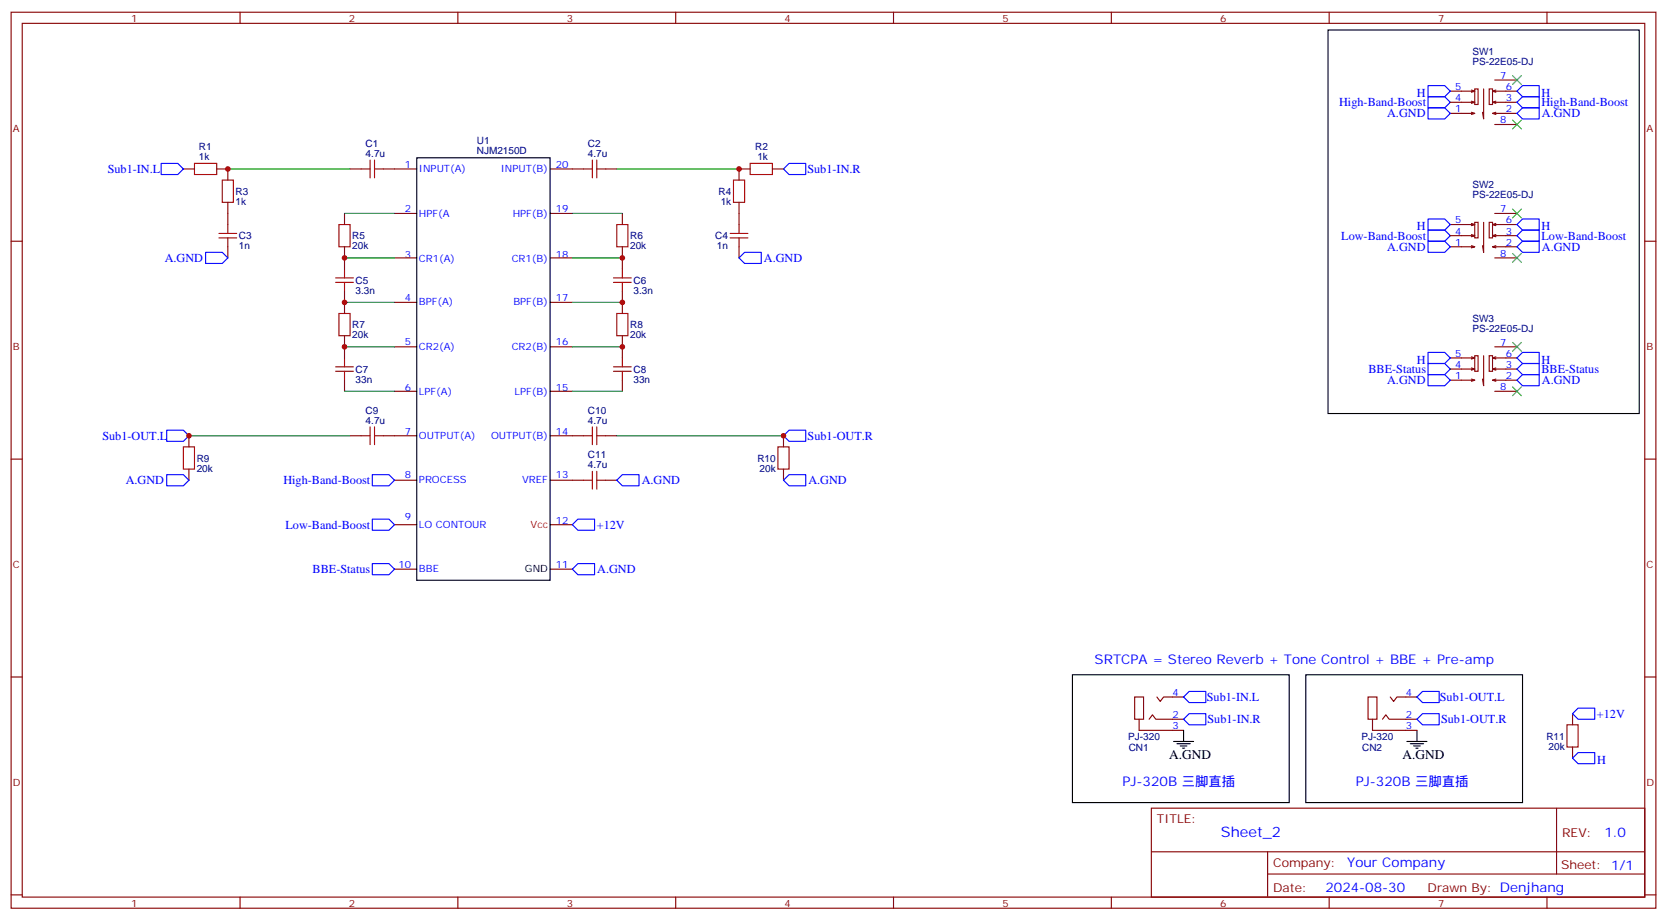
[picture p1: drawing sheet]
<svg xmlns="http://www.w3.org/2000/svg" width="529mm" height="292mm" viewBox="0 0 529 292" stroke-linecap="round" stroke-linejoin="round" font-family="sans-serif">
<g fill="none" stroke="#870000" stroke-width=".35">
<path d="M3.5 3.9h522.1v284.3h-522.1zM7.1 7.4h515v277.3h-515zM76.2 3.9v3.5M145.3 3.9v3.5M214.5 3.9v3.5M283.6 3.9v3.5M352.8 3.9v3.5M421.9 3.9v3.5M491.1 3.9v3.5M460.4 28.9h7.7l-1 .4M460.4 32.5h7.7l-1 .3M460.4 36h7.7l-1 .3"/>
<path d="M467.1 28.6l1 .3M467.1 32.1l1 .4M467.1 35.6l1 .4M468.1 28.2h1.1v5h-1.1zM471 28.2v9.5l-.4-2.1M472.7 28.2h1.1v5h-1.1zM474.5 39.5h7M474.5 25.4h7M474.8 28.6l-1 .3M474.8 32.1l-1 .4M474.8 35.6l-1 .4M481.5 28.9h-7.7l1 .4"/>
<path d="M481.5 32.5h-7.7l1 .3M481.5 36h-7.7l1 .3M58.2 53.6h3.5M68.8 53.6h3.5v3.5M111.1 53.6h3.6M121.7 53.6h10.6M174.6 53.6h10.6M192.3 53.6h3.5M238.1 53.6h-3.5v3.5M245.2 53.6h3.5M3.5 76.6h3.6M72.3 64.2v7.1"/>
<path d="M72.3 78.3v3.5M109.4 67.7v3.6M109.4 78.3v7.1M125.2 67.7h7.1M174.6 67.7h7.1M197.6 67.7v3.6M197.6 78.3v7.1M234.6 64.2v7.1M234.6 78.3v3.5M460.4 71.3h7.7l-1 .3M460.4 74.8h7.7l-1 .3M460.4 78.3h7.7l-1 .4"/>
<path d="M467.1 70.9l1 .4M467.1 74.4l1 .4M467.1 78l1 .3M468.1 70.6h1.1v4.9h-1.1zM471 70.6v9.5l-.4-2.1M472.7 70.6h1.1v4.9h-1.1zM474.5 67.7h7M474.8 70.9l-1 .4M474.8 74.4l-1 .4M474.8 78l-1 .3M481.5 71.3h-7.7l1 .3M481.5 74.8h-7.7l1 .3"/>
<path d="M481.5 78.3h-7.7l1 .4M522.1 76.6h3.5M109.4 92.4v7.1M125.2 81.8h7.1M125.2 96h7.1M174.6 81.8h7.1M174.6 96h7.1M197.6 92.4v7.1M474.5 81.8h7M109.4 106.5v7.1M125.2 110.1h7.1M174.6 110.1h7.1"/>
<path d="M197.6 106.5v7.1M460.4 113.6h7.7l-1 .3M460.4 117.1h7.7l-1 .4M467.1 113.2l1 .4M467.1 116.8l1 .3M468.1 112.9h1.1v4.9h-1.1zM471 112.9v9.5l-.4-2.1M472.7 112.9h1.1v4.9h-1.1zM474.5 110.1h7M474.8 113.2l-1 .4M474.8 116.8l-1 .3M481.5 113.6h-7.7l1 .3"/>
<path d="M481.5 117.1h-7.7l1 .4M60 138.3v3.5M109.4 120.6v3.6M111.1 138.3h3.6M121.7 138.3h10.6M125.2 124.2h7.1M174.6 124.2h7.1M174.6 138.3h10.6M192.3 138.3h3.5M197.6 120.6v3.6M248.7 138.3v3.5M460.4 120.6h7.7l-1 .4"/>
<path d="M467.1 120.3l1 .3M474.5 124.2h7M474.8 120.3l-1 .3M481.5 120.6h-7.7l1 .4M3.5 145.7h3.6M60 148.9v3.5M125.2 152.4h7.1M174.6 152.4h10.6M192.3 152.4h3.5M248.7 148.9v3.5M522.1 145.7h3.5M125.2 166.5h7.1"/>
<path d="M174.6 166.5h7.1M125.2 180.6h7.1M174.6 180.6h7.1M3.5 214.8h3.6M522.1 214.8h3.5M360.2 221.2h2.8v7h-2.8zM361.6 228.2v3.6h14.1M364.8 228.2l1-1.4 1.1 1.4h8.8M367.2 221.2l1.1 1.4 1.1-1.4h6.3M434.3 221.2h2.8v7h-2.8zM435.7 228.2v3.6h14.1M438.9 228.2l1-1.4 1.1 1.4h8.8"/>
<path d="M441.3 221.2l1.1 1.4 1-1.4h6.4M499.2 226.5v3.5M499.2 237.1v3.5M365.5 256.5h156.6v28.2h-156.6zM494.1 256.5v20.9M365.5 270.3h156.5M402.4 277.4h119.6M402.4 270.3v14.1M3.5 284h3.6M76.2 284.7v3.5M145.3 284.7v3.5M214.5 284.7v3.5"/>
<path d="M283.6 284.7v3.5M352.8 284.7v3.5M421.9 284.7v3.5M491.1 284.7v3.5M522.1 284h3.5"/>
</g>
<g fill="none" stroke="#000" stroke-width=".35">
<path d="M421.6 9.5h98.7v121.7h-98.7zM132.3 50.1h42.3v134h-42.3zM340.4 214.1h68.8v40.6h-68.8zM414.5 214.1h68.8v40.6h-68.8zM372.5 235.3h6.4M373.6 236h4.2M374.6 236.7h2.2M375.4 237.4h.7M375.7 231.8v3.5M446.6 235.3h6.4M447.7 236h4.2M448.7 236.7h2.1"/>
<path d="M449.4 237.4h.7M449.8 231.8v3.5"/>
</g>
<g fill="none" stroke="#00f" stroke-width=".35">
<path d="M453.3 30.7h5.3l1.8 1.8-1.8 1.7h-5.3zM453.3 27.2h5.3l1.8 1.7-1.8 1.8h-5.3zM453.3 34.2h5.3l1.8 1.8-1.8 1.7h-5.3zM483.3 30.7h5.3v3.5h-5.3l-1.8-1.7zM483.3 27.2h5.3v3.5h-5.3l-1.8-1.8zM483.3 34.2h5.3v3.5h-5.3l-1.8-1.7zM51.2 51.9h5.2l1.8 1.7-1.8 1.8h-5.2zM248.7 53.6l1.8-1.7h5.3v3.5h-5.3zM453.3 73h5.3l1.8 1.8-1.8 1.8h-5.3zM453.3 69.5h5.3l1.8 1.8-1.8 1.7h-5.3zM453.3 76.6h5.3l1.8 1.7-1.8 1.8h-5.3zM483.3 73h5.3v3.6h-5.3l-1.8-1.8z"/>
<path d="M483.3 69.5h5.3v3.5h-5.3l-1.8-1.7zM483.3 76.6h5.3v3.5h-5.3l-1.8-1.8zM65.3 80.1h5.3l1.7 1.7-1.7 1.8h-5.3zM236.4 80.1h5.3v3.5h-5.3l-1.8-1.8zM453.3 115.4h5.3l1.8 1.7-1.8 1.8h-5.3zM453.3 111.8h5.3l1.8 1.8-1.8 1.8h-5.3zM453.3 118.9h5.3l1.8 1.7-1.8 1.8h-5.3zM483.3 115.4h5.3v3.5h-5.3l-1.8-1.8zM483.3 111.8h5.3v3.6h-5.3l-1.8-1.8zM483.3 118.9h5.3v3.5h-5.3l-1.8-1.8zM52.9 136.5h5.3l1.8 1.8-1.8 1.8h-5.3zM250.5 136.5h5.3v3.6h-5.3l-1.8-1.8z"/>
<path d="M52.9 150.6h5.3l1.8 1.8-1.8 1.8h-5.3zM118.2 150.6h5.3l1.7 1.8-1.7 1.8h-5.3zM197.6 150.6h5.2v3.6h-5.2l-1.8-1.8zM250.5 150.6h5.3v3.6h-5.3l-1.8-1.8zM118.2 164.7h5.3l1.7 1.8-1.7 1.8h-5.3zM118.2 178.9h5.3l1.7 1.7-1.7 1.8h-5.3zM183.4 164.7h5.3v3.6h-5.3l-1.7-1.8zM181.7 180.6l1.7-1.7h5.3v3.5h-5.3zM451.6 219.4h5.2v3.6h-5.2l-1.8-1.8zM375.7 221.2l1.8-1.8h5.3v3.6h-5.3zM375.7 228.2l1.8-1.7h5.3v3.5h-5.3zM449.8 228.2l1.8-1.7h5.2v3.5h-5.2z"/>
<path d="M500.9 224.7h5.3v3.5h-5.3l-1.7-1.7zM499.2 240.6l1.7-1.8h5.3v3.6h-5.3z"/>
</g>
<g fill="none" stroke="#a10000" stroke-width=".35">
<path d="M61.7 51.9h7.1v3.5h-7.1zM70.6 57.1h3.5v7.1h-3.5zM114.7 53.6h2.8M117.5 50.8v5.6M118.9 53.6h2.8M118.9 50.8v5.6M185.2 53.6h2.8M188 50.8v5.6M189.4 53.6h2.9M189.4 50.8v5.6M232.8 57.1h3.6v7.1h-3.6zM238.1 51.9h7.1v3.5h-7.1z"/>
<path d="M69.5 75.5h5.6M69.5 74.1h5.6M72.3 71.3v2.8M72.3 75.5v2.8M107.6 71.3h3.5v7h-3.5zM195.8 71.3h3.5v7h-3.5zM231.8 75.5h5.6M231.8 74.1h5.6M234.6 71.3v2.8M234.6 75.5v2.8M106.5 89.6h5.7M106.5 88.2h5.7"/>
<path d="M107.6 99.5h3.5v7h-3.5zM109.4 85.4v2.8M109.4 89.6v2.8M194.7 89.6h5.7M194.7 88.2h5.7M195.8 99.5h3.5v7h-3.5zM197.6 85.4v2.8M197.6 89.6v2.8M106.5 117.8h5.7M106.5 116.4h5.7M109.4 113.6v2.8M109.4 117.8v2.8"/>
<path d="M194.7 117.8h5.7M194.7 116.4h5.7M197.6 113.6v2.8M197.6 117.8v2.8M114.7 138.3h2.8M117.5 135.5v5.6M118.9 135.5v5.6M118.9 138.3h2.8M185.2 138.3h2.8M188 135.5v5.6M189.4 135.5v5.6M189.4 138.3h2.9"/>
<path d="M58.2 141.8h3.5v7.1h-3.5zM185.2 152.4h2.8M188 149.6v5.6M189.4 149.6v5.6M189.4 152.4h2.9M246.9 141.8h3.6v7.1h-3.6zM497.4 230h3.5v7.1h-3.5z"/>
</g>
<g fill="none" stroke="#008700" stroke-width=".35">
<path d="M72.3 53.6h38.8M195.8 53.6h38.8M109.4 67.7h15.8M181.7 67.7h15.9M109.4 96h15.8M109.4 81.8h15.8M181.7 96h15.9M181.7 81.8h15.9M109.4 110.1h15.8M181.7 110.1h15.9M60 138.3h51.1M109.4 124.2h15.8"/>
<path d="M181.7 124.2h15.9M195.8 138.3h52.9"/>
</g>
<path d="M480.1 24l2.9 2.8M480.1 38.1l2.9 2.8M483 24l-2.9 2.8M483 38.1l-2.9 2.8M480.1 66.3l2.9 2.8M483 66.3l-2.9 2.8M480.1 80.4l2.9 2.9M483 80.4l-2.9 2.9M480.1 108.7l2.9 2.8M483 108.7l-2.9 2.8M480.1 122.8l2.9 2.8M483 122.8l-2.9 2.8" fill="none" stroke="#3c3" stroke-width=".35"/>
<g fill="#c00">
<circle cx="109.4" cy="81.8" r=".88"/>
<circle cx="109.4" cy="96" r=".88"/>
<circle cx="109.4" cy="110.1" r=".88"/>
<circle cx="197.6" cy="81.8" r=".88"/>
<circle cx="197.6" cy="96" r=".88"/>
<circle cx="197.6" cy="110.1" r=".88"/>
<circle cx="72.3" cy="53.6" r=".88"/>
<circle cx="234.6" cy="53.6" r=".88"/>
<circle cx="60" cy="138.3" r=".88"/>
<circle cx="248.7" cy="138.3" r=".88"/>
</g>
<text font-size="4.6" fill="#00f" x="387.6" y="265.5">Sheet_2</text>
<g font-size="4.2" fill="#00f">
<text x="347.5" y="210.6">SRTCPA = Stereo Reverb + Tone Control + BBE + Pre-amp</text>
<text x="356.3" y="249.4">PJ-320B 三脚直插</text>
<text x="430.4" y="249.4">PJ-320B 三脚直插</text>
<text x="509.3" y="265.7">1.0</text>
<text x="427.7" y="275.3">Your Company</text>
<text x="420.7" y="283.1">2024-08-30</text>
</g>
<g font-size="4.2">
<text x="371.1" y="240.9">A.GND</text>
<text x="445.2" y="240.9">A.GND</text>
</g>
<g font-size="3.9" fill="#00f">
<text x="425.1" y="33.7">High-Band-Boost</text>
<text x="449.8" y="30.7">H</text>
<text x="489.3" y="33.7">High-Band-Boost</text>
<text x="489.3" y="30.7">H</text>
<text x="440.3" y="37.3">A.GND</text>
<text x="489.4" y="37.3">A.GND</text>
<text x="34.2" y="54.9">Sub1-IN.L</text>
<text x="256.3" y="54.9">Sub1-IN.R</text>
<text x="425.8" y="76.1">Low-Band-Boost</text>
<text x="449.8" y="73">H</text>
<text x="489.3" y="76.1">Low-Band-Boost</text>
<text x="489.3" y="73">H</text>
<text x="52.3" y="83.1">A.GND</text>
<text x="242.5" y="83.1">A.GND</text>
<text x="440.3" y="79.6">A.GND</text>
<text x="489.4" y="79.6">A.GND</text>
<text x="434.4" y="118.4">BBE-Status</text>
<text x="449.8" y="115.4">H</text>
<text x="489.3" y="118.4">BBE-Status</text>
<text x="489.3" y="115.4">H</text>
<text x="440.3" y="121.9">A.GND</text>
<text x="489.4" y="121.9">A.GND</text>
<text x="32.5" y="139.5">Sub1-OUT.L</text>
<text x="256.4" y="139.5">Sub1-OUT.R</text>
<text x="39.9" y="153.7">A.GND</text>
<text x="90" y="153.7">High-Band-Boost</text>
<text x="203.7" y="153.7">A.GND</text>
<text x="256.6" y="153.7">A.GND</text>
<text x="90.6" y="167.8">Low-Band-Boost</text>
<text x="189.4" y="167.8">+12V</text>
<text x="99.2" y="181.9">BBE-Status</text>
<text x="189.6" y="181.9">A.GND</text>
<text x="383.1" y="222.5">Sub1-IN.L</text>
<text x="457.1" y="222.4">Sub1-OUT.L</text>
<text x="506.9" y="227.7">+12V</text>
<text x="383.3" y="229.5">Sub1-IN.R</text>
<text x="457.5" y="229.5">Sub1-OUT.R</text>
<text x="507" y="242.4">H</text>
</g>
<g font-size="3.9" fill="#800">
<text x="367.2" y="261.1">TITLE:</text>
<text x="495.9" y="265.7">REV:</text>
<text x="404.1" y="275.3">Company:</text>
<text x="495.5" y="275.9">Sheet: 1/1</text>
<text x="404.1" y="282.9">Date:</text>
<text x="453.2" y="283">Drawn By: Denjhang</text>
</g>
<g font-size="3.2" fill="#800">
<text x="41.6" y="6.9">1</text>
<text x="110.8" y="6.9">2</text>
<text x="179.9" y="6.9">3</text>
<text x="249.1" y="6.9">4</text>
<text x="318.2" y="6.9">5</text>
<text x="387.3" y="6.9">6</text>
<text x="456.5" y="6.9">7</text>
<text x="4.1" y="42">A</text>
<text x="522.6" y="42">A</text>
<text x="4.1" y="111.1">B</text>
<text x="522.6" y="111.1">B</text>
<text x="4.1" y="180.3">C</text>
<text x="522.6" y="180.3">C</text>
<text x="4.1" y="249.4">D</text>
<text x="522.6" y="249.4">D</text>
<text x="41.6" y="287.7">1</text>
<text x="110.8" y="287.7">2</text>
<text x="179.9" y="287.7">3</text>
<text x="249.1" y="287.7">4</text>
<text x="318.2" y="287.7">5</text>
<text x="387.3" y="287.7">6</text>
<text x="456.5" y="287.7">7</text>
</g>
<g font-size="3.2" fill="#000080">
<text x="467.4" y="17.4">SW1</text>
<text x="467.4" y="20.6">PS-22E05-DJ</text>
<text x="63.2" y="47.6">R1</text>
<text x="116.1" y="46.6">C1</text>
<text x="151.4" y="45.8">U1</text>
<text x="186.6" y="46.6">C2</text>
<text x="239.7" y="47.6">R2</text>
<text x="63.2" y="50.8">1k</text>
<text x="116.1" y="49.7">4.7u</text>
<text x="151.4" y="49">NJM2150D</text>
<text x="186.6" y="49.7">4.7u</text>
<text x="240.4" y="50.8">1k</text>
<text x="467.4" y="59.8">SW2</text>
<text x="74.8" y="65">1k</text>
<text x="74.8" y="61.8">R3</text>
<text x="228.1" y="61.8">R4</text>
<text x="228.8" y="65">1k</text>
<text x="467.4" y="63">PS-22E05-DJ</text>
<text x="75.8" y="75.9">C3</text>
<text x="111.8" y="75.9">R5</text>
<text x="200" y="75.9">R6</text>
<text x="227" y="75.9">C4</text>
<text x="75.8" y="79.1">1n</text>
<text x="111.8" y="79.1">20k</text>
<text x="200" y="79.1">20k</text>
<text x="227.5" y="79.1">1n</text>
<text x="112.9" y="93.2">3.3n</text>
<text x="112.9" y="90.1">C5</text>
<text x="201.1" y="93.2">3.3n</text>
<text x="201.1" y="90.1">C6</text>
<text x="111.8" y="107.3">20k</text>
<text x="111.8" y="104.1">R7</text>
<text x="200" y="107.3">20k</text>
<text x="200" y="104.1">R8</text>
<text x="467.4" y="105.3">PS-22E05-DJ</text>
<text x="467.4" y="102.1">SW3</text>
<text x="112.9" y="118.3">C7</text>
<text x="201.1" y="118.3">C8</text>
<text x="112.9" y="121.4">33n</text>
<text x="201.1" y="121.4">33n</text>
<text x="116.1" y="131.2">C9</text>
<text x="186.6" y="131.2">C10</text>
<text x="116.1" y="134.4">4.7u</text>
<text x="186.6" y="134.4">4.7u</text>
<text x="62.4" y="149.7">20k</text>
<text x="62.4" y="146.5">R9</text>
<text x="186.6" y="148.5">4.7u</text>
<text x="186.6" y="145.3">C11</text>
<text x="240.4" y="146.5">R10</text>
<text x="241.1" y="149.7">20k</text>
<text x="358.1" y="234.7">PJ-320</text>
<text x="358.3" y="238.2">CN1</text>
<text x="432.2" y="234.7">PJ-320</text>
<text x="432.4" y="238.2">CN2</text>
<text x="490.9" y="234.7">R11</text>
<text x="491.6" y="237.9">20k</text>
</g>
<g font-size="3.2" fill="#00f">
<text x="461.9" y="28.6">5</text>
<text x="476.2" y="25">7</text>
<text x="478" y="28.6">6</text>
<text x="461.9" y="35.6">1</text>
<text x="461.9" y="32.1">4</text>
<text x="478" y="35.6">2</text>
<text x="478" y="32.1">3</text>
<text x="476.2" y="39.2">8</text>
<text x="128.5" y="53.3">1</text>
<text x="176.4" y="53.3">20</text>
<text x="133" y="54.7">INPUT(A)</text>
<text x="159" y="54.7">INPUT(B)</text>
<text x="128.5" y="67.3">2</text>
<text x="133" y="68.8">HPF(A</text>
<text x="162.7" y="68.8">HPF(B)</text>
<text x="176.4" y="67.3">19</text>
<text x="461.9" y="70.9">5</text>
<text x="476.2" y="67.4">7</text>
<text x="478" y="70.9">6</text>
<text x="461.9" y="78">1</text>
<text x="461.9" y="74.4">4</text>
<text x="478" y="78">2</text>
<text x="478" y="74.4">3</text>
<text x="128.5" y="81.8">3</text>
<text x="133" y="83.2">CR1(A)</text>
<text x="162.4" y="83.2">CR1(B)</text>
<text x="176.4" y="81.8">18</text>
<text x="476.2" y="81.5">8</text>
<text x="128.5" y="95.5">4</text>
<text x="176.4" y="95.5">17</text>
<text x="133" y="96.9">BPF(A)</text>
<text x="163" y="96.9">BPF(B)</text>
<text x="128.5" y="109.6">5</text>
<text x="133" y="111">CR2(A)</text>
<text x="162.4" y="111">CR2(B)</text>
<text x="176.4" y="109.6">16</text>
<text x="461.9" y="113.2">5</text>
<text x="476.2" y="109.7">7</text>
<text x="478" y="113.2">6</text>
<text x="461.9" y="116.8">4</text>
<text x="478" y="116.8">3</text>
<text x="128.5" y="124">6</text>
<text x="133" y="125.4">LPF(A)</text>
<text x="163.4" y="125.4">LPF(B)</text>
<text x="176.4" y="124">15</text>
<text x="461.9" y="120.3">1</text>
<text x="476.2" y="123.8">8</text>
<text x="478" y="120.3">2</text>
<text x="128.5" y="138.1">7</text>
<text x="133" y="139.5">OUTPUT(A)</text>
<text x="155.9" y="139.5">OUTPUT(B)</text>
<text x="176.4" y="138.1">14</text>
<text x="128.5" y="151.8">8</text>
<text x="133" y="153.2">PROCESS</text>
<text x="165.7" y="153.2">VREF</text>
<text x="176.4" y="151.8">13</text>
<text x="128.5" y="165.1">9</text>
<text x="133" y="167.6">LO CONTOUR</text>
<text x="176.4" y="166.2">12</text>
<text x="126.5" y="180.3">10</text>
<text x="133" y="181.7">BBE</text>
<text x="176.4" y="180.3">11</text>
<text x="372.2" y="220.8">4</text>
<text x="446.3" y="220.8">4</text>
<text x="372.2" y="227.9">2</text>
<text x="446.3" y="227.9">2</text>
<text x="372.2" y="231.4">3</text>
<text x="446.3" y="231.4">3</text>
</g>
<text font-size="3.2" fill="#f00" x="168.4" y="167.6">Vcc</text>
<text font-size="3.2" x="166.6" y="181.7">GND</text>
</svg>
